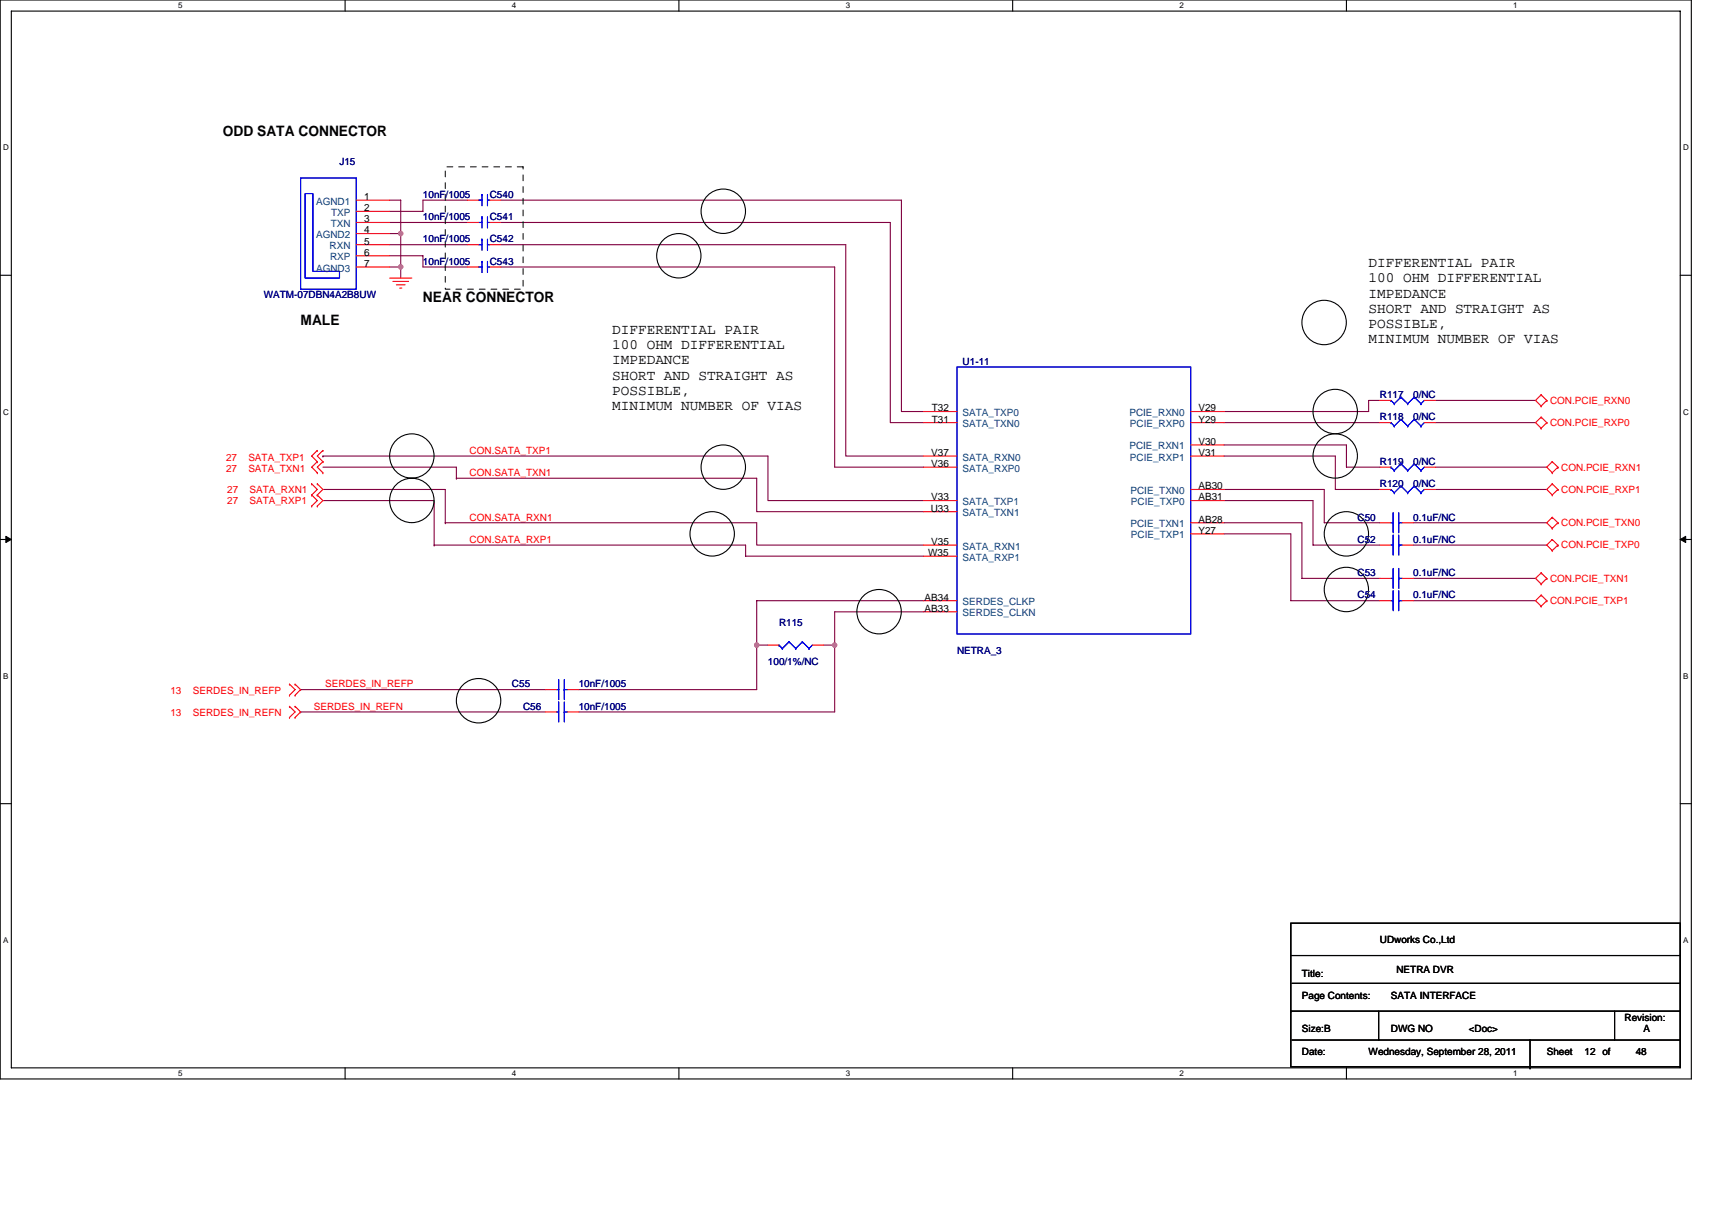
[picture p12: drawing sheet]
<svg xmlns="http://www.w3.org/2000/svg" width="297mm" height="210mm" viewBox="0 0 297 210" stroke-linecap="round" stroke-linejoin="round" font-family="sans-serif">
<path d="M0 0h293.5v187.2h-293.5zM2 1.9h289.5v183.4h-289.5z" fill="none" stroke="#000" stroke-width=".19"/>
<g fill="#fff">
<path d="M30.9 .2h.8v1.6h-.8z"/>
<path d="M30.9 185.5h.8v1.6h-.8z"/>
</g>
<path d="M59.9 0v1.9M59.9 185.3v1.9" fill="none" stroke="#000" stroke-width=".19"/>
<g fill="#fff">
<path d="M88.8 .2h.8v1.6h-.8z"/>
<path d="M88.8 185.5h.8v1.6h-.8z"/>
</g>
<path d="M117.8 0v1.9M117.8 185.3v1.9" fill="none" stroke="#000" stroke-width=".19"/>
<g fill="#fff">
<path d="M146.7 .2h.8v1.6h-.8z"/>
<path d="M146.7 185.5h.8v1.6h-.8z"/>
</g>
<path d="M175.7 0v1.9M175.7 185.3v1.9" fill="none" stroke="#000" stroke-width=".19"/>
<g fill="#fff">
<path d="M204.7 .2h.7v1.6h-.7z"/>
<path d="M204.7 185.5h.7v1.6h-.7z"/>
</g>
<path d="M233.6 0v1.9M233.6 185.3v1.9" fill="none" stroke="#000" stroke-width=".19"/>
<g fill="#fff">
<path d="M262.6 .2h.7v1.6h-.7z"/>
<path d="M262.6 185.5h.7v1.6h-.7z"/>
<path d="M.5 24.8h1v1.6h-1z"/>
<path d="M292 24.8h1v1.6h-1z"/>
<path d="M.5 70.7h1v1.5h-1z"/>
<path d="M292 70.7h1v1.5h-1z"/>
</g>
<path d="M0 47.8h2M291.5 47.8h2" fill="none" stroke="#000" stroke-width=".19"/>
<g fill="#fff">
<path d="M.5 116.5h.9v1.6h-.9z"/>
<path d="M292 116.5h.9v1.6h-.9z"/>
</g>
<path d="M0 93.6h2M291.5 93.6h2" fill="none" stroke="#000" stroke-width=".19"/>
<path d="M1 93.1l1 .5-1 .5zM291.5 93.6l1-.5v1z" fill="#000" stroke="#000" stroke-width=".17"/>
<g fill="#fff">
<path d="M.5 162.4h.9v1.5h-.9z"/>
<path d="M292 162.4h.9v1.5h-.9z"/>
</g>
<g fill="none" stroke="#000" stroke-width=".19">
<path d="M0 139.5h2M291.5 139.5h2M224 160.2h67.5v24.9h-67.5zM224 165.8h67.5M224 175.5h.1M224 175.5h67.5M224.2 170.6h67.3M239.2 175.5v5M280.1 175.5v5M224.2 180.5h67.3M265.5 185.3h.1M265.5 180.5v4.8"/>
<circle cx="125.5" cy="36.7" r="3.9"/>
<circle cx="117.8" cy="44.4" r="3.8"/>
<circle cx="229.7" cy="56" r="3.9"/>
<circle cx="71.5" cy="79.1" r="3.8"/>
<circle cx="231.7" cy="71.4" r="3.9"/>
<circle cx="231.7" cy="79.1" r="3.8"/>
<circle cx="71.5" cy="86.8" r="3.9"/>
<circle cx="123.6" cy="92.6" r="3.9"/>
<circle cx="125.5" cy="81.1" r="3.9"/>
<circle cx="233.6" cy="92.6" r="3.8"/>
<circle cx="152.5" cy="106.1" r="3.9"/>
<circle cx="233.6" cy="102.3" r="3.8"/>
<circle cx="83" cy="121.6" r="3.9"/>
</g>
<g fill="none" stroke="#800040" stroke-width=".19">
<path d="M67.6 38.6h13.5M67.6 34.7h1.9v5.8M81.1 34.7h-7.7v2h-5.8M86.9 34.7h69.5v36.7h3.8M86.9 38.6h67.6v34.7h5.7M67.6 44.4h5.8v1.9h7.7M67.6 42.5h13.5M67.6 40.5h1.9M67.6 46.3h1.9M69.5 46.3h.1M69.5 40.5h.1M69.5 40.5v7.8"/>
<path d="M86.9 42.5h59.8v36.6h13.5M86.9 46.3h57.9v34.8h15.4M56 79.1h.1M56 79.1h77.2v7.8h27M212.4 73.3h27M212.4 77.2h21.2v3.9h5.8M212.4 79.1h19.3v5.8h7.7M239.4 69.5h-1.9v1.9h-25.1M249.1 69.5h17.3M249.1 73.3h17.3M56 84.9h21.3v5.8M56 86.9h19.3v7.7"/>
<path d="M56 81.1h23.2v1.9M75.3 94.6h.1M75.3 94.6h54.1v1.9h30.8M77.3 90.7h.1M77.3 90.7h54v3.9h28.9M79.2 83h52.1v5.8h28.9M79.2 83h.1M212.4 84.9h17.4v5.8h9.6M212.4 86.9h15.4v7.7h11.6M212.4 90.7h13.5v9.7h13.5M212.4 92.6h11.6v11.6h15.4M245.2 90.7h23.2"/>
<path d="M245.2 94.6h23.2M249.1 81.1h19.3M249.1 84.9h19.3M52.2 119.7h.1M52.2 119.7h42.4M131.3 112h1.9M131.3 112v7.7h-30.9M131.3 112h.1M142.9 112h1.9M144.8 112h.1M144.8 112v11.5h-44.4M160.2 104.2h-28.9v7.8"/>
<path d="M160.2 106.2h-15.4v5.8M245.2 100.4h21.2M245.2 104.2h21.2M52.2 123.5h.1M52.2 123.5h42.4"/>
</g>
<g fill="#f0f" stroke="#f0f" stroke-width=".19">
<circle cx="144.8" cy="111.9" r=".38"/>
<circle cx="131.3" cy="111.9" r=".38"/>
<circle cx="69.5" cy="46.3" r=".38"/>
<circle cx="69.5" cy="40.5" r=".38"/>
</g>
<g fill="none" stroke="#f00" stroke-width=".19">
<path d="M61.8 38.6h5.8M61.8 34.7h5.8M61.8 36.7h5.8M81.1 38.6h1.9M81.1 34.7h1.9M85 38.6h1.9M85 34.7h1.9M61.8 42.5h5.8M61.8 46.3h5.8M61.8 44.4h5.8M61.8 40.5h5.8M67.6 48.3h3.9"/>
<path d="M68.2 48.8h2.7M68.8 49.4h1.5M69.3 50h.4M81.1 42.5h1.9M81.1 46.3h1.9M85 42.5h1.9M85 46.3h1.9M55.1 78.2h.1M55.1 78.2l-1 .9 1 1M56 78.2h.1M56 78.2l-.9 .9 .9 1M160.2 73.3h5.8"/>
<path d="M160.2 71.4h5.8M160.2 79.1h5.8M206.6 73.3h5.8M206.6 71.4h5.8M206.6 77.2h5.8M206.6 79.1h5.8M239.4 73.3h1.9M239.4 69.5h1.9M247.1 73.3h2M247.1 69.5h2M267.4 68.5h.1M267.4 70.5h.1"/>
<path d="M267.4 72.4h.1M267.4 74.3h.1M267.4 68.5l-1 1 1 1M267.4 68.5l1 1M267.4 72.4l-1 .9 1 1M267.4 72.4l1 .9M268.4 69.5h.1M268.4 73.3h.1M268.4 69.5l-1 1M268.4 73.3l-1 1M54.1 87.8h.1M54.1 85.9h.1"/>
<path d="M54.1 84h.1M54.1 85.9l1 1-1 .9M54.1 84l1 .9-1 1M55.1 85.9h.1M55.1 87.8h.1M55.1 84h.1M55.1 80.1h.1M55.1 82h.1M55.1 85.9l.9 1-.9 .9M55.1 84l.9 .9-.9 1M55.1 80.1l-1 1 1 .9M56 80.1h.1"/>
<path d="M56 82h.1M56 80.1l-.9 1 .9 .9M160.2 81.1h5.8M160.2 86.9h5.8M160.2 94.6h5.8M160.2 96.5h5.8M160.2 88.8h5.8M206.6 84.9h5.8M206.6 90.7h5.8M206.6 86.9h5.8M206.6 92.6h5.8M239.4 81.1h1.9"/>
<path d="M239.4 84.9h1.9M239.4 90.7h1.9M239.4 94.6h1.9M243.3 90.7h1.9M243.3 94.6h1.9M247.1 81.1h2M247.1 84.9h2M267.4 99.4h.1M267.4 99.4l-1 1 1 .9M267.4 99.4l1 1M269.3 80.1h.1M269.3 82h.1"/>
<path d="M269.3 84h.1M269.3 85.9h.1M269.3 89.8h.1M269.3 91.7h.1M269.3 93.6h.1M269.3 95.5h.1M269.3 80.1l-.9 1 .9 .9M269.3 80.1l1 1M269.3 84l-.9 .9 .9 1M269.3 84l1 .9M269.3 89.8l-.9 .9 .9 1M269.3 89.8l1 .9"/>
<path d="M269.3 93.6l-.9 1 .9 .9M269.3 93.6l1 1M270.3 81.1h.1M270.3 84.9h.1M270.3 90.7h.1M270.3 94.6h.1M270.3 81.1l-1 .9M270.3 84.9l-1 1M270.3 90.7l-1 1M270.3 94.6l-1 .9M50.2 118.7h.1M50.2 118.7l1 1-1 .9"/>
<path d="M51.2 118.7h.1M51.2 118.7l1 1-1 .9M94.6 119.7h2M98.5 119.7h1.9M133.2 112h2M140.9 112h2M160.2 106.2h5.8M160.2 104.2h5.8M239.4 104.2h1.9M239.4 100.4h1.9M243.3 104.2h1.9M243.3 100.4h1.9"/>
<path d="M267.4 101.3h.1M267.4 103.3h.1M267.4 105.2h.1M267.4 103.3l-1 .9 1 1M267.4 103.3l1 .9M268.4 100.4h.1M268.4 104.2h.1M268.4 100.4l-1 .9M268.4 104.2l-1 1M50.2 120.6h.1M50.2 122.6h.1M50.2 124.5h.1"/>
<path d="M50.2 122.6l1 .9-1 1M51.2 120.6h.1M51.2 122.6h.1M51.2 124.5h.1M51.2 122.6l1 .9-1 1M94.6 123.5h2M98.5 123.5h1.9"/>
</g>
<path d="M77.3 29h13.5v21.2h-13.5z" fill="none" stroke="#000" stroke-width=".17" stroke-dasharray="1 1 1 1 1 1 1 1"/>
<g fill="none" stroke="#00f" stroke-width=".19">
<path d="M52.2 30.9h9.6v19.3h-9.6zM52.9 33.6h1.4v13.5h4.6v1.2h-6zM83 38.6h.6M83 34.7h.6M83.6 37.6h.1M83.6 33.8h.1M83.6 33.8v1.9M83.6 37.6v2M84.6 38.6h.4M84.6 37.6v2M84.6 34.7h.4M84.6 33.8v1.9"/>
<path d="M83 42.5h.6M83 46.3h.6M83.6 41.5h.1M83.6 45.4h.1M83.6 41.5v1.9M83.6 45.4v1.9M84.6 42.5h.4M84.6 41.5v1.9M84.6 46.3h.4M84.6 45.4v1.9M166 63.7h40.6v46.3h-40.6zM241.3 73.3h.1"/>
<path d="M241.3 69.5h.1M241.3 73.3l.6 .6M241.3 69.5l.6 .6M241.9 73.9h.1M241.9 70.1h.1M243.1 72.8h.1M243.1 68.9h.1M243.1 72.8l1.1 1.1M243.1 72.8l-1.2 1.1M243.1 68.9l1.1 1.2M243.1 68.9l-1.2 1.2M244.2 73.9h.1"/>
<path d="M244.2 70.1h.1M245.4 72.8h.1M245.4 68.9h.1M245.4 72.8l1.1 1.1M245.4 72.8l-1.2 1.1M245.4 68.9l1.1 1.2M245.4 68.9l-1.2 1.2M246.5 73.9h.1M246.5 70.1h.1M247.1 73.3l-.6 .6M247.1 69.5l-.6 .6M241.3 81.1h.1"/>
<path d="M241.3 84.9h.1M241.3 94.6h.4M241.3 90.7h.4M241.3 81.1l.6 .6M241.3 84.9l.6 .6M241.7 92.9v3.4M241.7 89v3.5M241.7 98.6v3.5M241.9 81.7h.1M241.9 85.5h.1M242.7 92.9v3.4M242.7 94.6h.1"/>
<path d="M242.7 89v3.5M242.7 90.7h.1M242.7 98.6v3.5M242.7 94.6h.6M242.7 90.7h.6M243.1 80.5h.1M243.1 84.3h.1M243.1 80.5l1.1 1.2M243.1 80.5l-1.2 1.2M243.1 84.3l1.1 1.2M243.1 84.3l-1.2 1.2M244.2 81.7h.1"/>
<path d="M244.2 85.5h.1M245.4 80.5h.1M245.4 84.3h.1M245.4 80.5l1.1 1.2M245.4 80.5l-1.2 1.2M245.4 84.3l1.1 1.2M245.4 84.3l-1.2 1.2M246.5 81.7h.1M246.5 85.5h.1M247.1 81.1l-.6 .6M247.1 84.9l-.6 .6M96.6 119.7h.3"/>
<path d="M96.9 117.9v3.5M97.9 117.9v3.5M97.9 119.7h.1M97.9 119.7h.6M135.2 112h.1M135.2 112l.5 .5M135.7 112.5h.1M136.9 111.4h.1M136.9 111.4l1.2 1.1M136.9 111.4l-1.2 1.1M138.1 112.5h.1M139.2 111.4h.1"/>
<path d="M139.2 111.4l1.2 1.1M139.2 111.4l-1.1 1.1M140.4 112.5h.1M140.9 112l-.5 .5M241.3 104.2h.4M241.3 100.4h.4M241.7 102.5v3.5M242.7 102.5v3.5M242.7 104.2h.1M242.7 100.4h.1M242.7 104.2h.6M242.7 100.4h.6"/>
<path d="M96.6 123.5h.3M96.9 121.8v3.5M97.9 121.8v3.5M97.9 123.5h.1M97.9 123.5h.6"/>
</g>
<g font-size="2.5">
<text x="38.6" y="23.5">ODD SATA CONNECTOR</text>
<text x="237.5" y="46.4">DIFFERENTIAL PAIR</text>
<text x="73.4" y="52.5">NEAR CONNECTOR</text>
<text x="237.5" y="49">100 OHM DIFFERENTIAL</text>
<text x="237.5" y="51.6">IMPEDANCE</text>
<text x="52.2" y="56.3">MALE</text>
<text x="106.2" y="58">DIFFERENTIAL PAIR</text>
<text x="237.5" y="54.3">SHORT AND STRAIGHT AS</text>
<text x="237.5" y="56.9">POSSIBLE,</text>
<text x="237.5" y="59.6">MINIMUM NUMBER OF VIAS</text>
<text x="106.2" y="60.6">100 OHM DIFFERENTIAL</text>
<text x="106.2" y="63.2">IMPEDANCE</text>
<text x="106.2" y="65.9">SHORT AND STRAIGHT AS</text>
<text x="106.2" y="68.5">POSSIBLE,</text>
<text x="106.2" y="71.2">MINIMUM NUMBER OF VIAS</text>
</g>
<g font-size="1.7" fill="#000080">
<text x="58.9" y="28.6">J15</text>
<text x="73.4" y="34.4">10nF/1005</text>
<text x="85" y="34.4">C540</text>
<text x="73.4" y="38.2">10nF/1005</text>
<text x="85" y="38.2">C541</text>
<text x="73.4" y="42.1">10nF/1005</text>
<text x="73.4" y="45.9">10nF/1005</text>
<text x="85" y="42.1">C542</text>
<text x="85" y="45.9">C543</text>
<text x="45.8" y="51.7">WATM-07DBN4A2B8UW</text>
<text x="167" y="63.3">U1-11</text>
<text x="239.4" y="69.1">R117</text>
<text x="245.2" y="69.1">0/NC</text>
<text x="239.4" y="73">R118</text>
<text x="245.2" y="73">0/NC</text>
<text x="239.4" y="80.7">R119</text>
<text x="245.2" y="80.7">0/NC</text>
<text x="239.4" y="84.5">R120</text>
<text x="245.2" y="84.5">0/NC</text>
<text x="235.5" y="94.2">C52</text>
<text x="235.5" y="90.3">C50</text>
<text x="245.2" y="94.2">0.1uF/NC</text>
<text x="245.2" y="90.3">0.1uF/NC</text>
<text x="235.5" y="100">C53</text>
<text x="245.2" y="100">0.1uF/NC</text>
<text x="235.5" y="103.8">C54</text>
<text x="245.2" y="103.8">0.1uF/NC</text>
<text x="135.2" y="108.7">R115</text>
<text x="166" y="113.5">NETRA_3</text>
<text x="88.8" y="119.3">C55</text>
<text x="100.4" y="119.3">10nF/1005</text>
<text x="133.2" y="115.4">100/1%/NC</text>
<text x="90.8" y="123.1">C56</text>
<text x="100.4" y="123.1">10nF/1005</text>
</g>
<g font-size="1.7" fill="#004080">
<text x="54.8" y="35.5">AGND1</text>
<text x="54.8" y="41.3">AGND2</text>
<text x="57.4" y="39.4">TXN</text>
<text x="57.5" y="37.5">TXP</text>
<text x="54.8" y="47.1">AGND3</text>
<text x="57.2" y="43.2">RXN</text>
<text x="57.3" y="45.2">RXP</text>
<text x="167" y="74.1">SATA_TXN0</text>
<text x="167" y="72.2">SATA_TXP0</text>
<text x="196" y="72.2">PCIE_RXN0</text>
<text x="196" y="78">PCIE_RXN1</text>
<text x="196" y="74.1">PCIE_RXP0</text>
<text x="167" y="79.9">SATA_RXN0</text>
<text x="167" y="81.9">SATA_RXP0</text>
<text x="196" y="79.9">PCIE_RXP1</text>
<text x="167" y="89.6">SATA_TXN1</text>
<text x="167" y="87.7">SATA_TXP1</text>
<text x="196.1" y="85.7">PCIE_TXN0</text>
<text x="196.2" y="87.7">PCIE_TXP0</text>
<text x="167" y="95.4">SATA_RXN1</text>
<text x="196.1" y="91.5">PCIE_TXN1</text>
<text x="196.2" y="93.4">PCIE_TXP1</text>
<text x="167" y="97.3">SATA_RXP1</text>
<text x="167" y="107">SERDES_CLKN</text>
<text x="167" y="105">SERDES_CLKP</text>
</g>
<g font-size="1.7">
<text x="63.2" y="34.7">1</text>
<text x="63.2" y="40.5">4</text>
<text x="63.2" y="38.6">3</text>
<text x="63.2" y="36.7">2</text>
<text x="63.2" y="44.4">6</text>
<text x="63.2" y="46.3">7</text>
<text x="63.2" y="42.4">5</text>
<text x="161.7" y="71.4">T32</text>
<text x="207.9" y="71.4">V29</text>
<text x="161.7" y="73.3">T31</text>
<text x="207.9" y="77.2">V30</text>
<text x="207.9" y="73.3">Y29</text>
<text x="161.6" y="79.1">V37</text>
<text x="161.6" y="81">V36</text>
<text x="207.9" y="79.1">V31</text>
<text x="161.5" y="88.8">U33</text>
<text x="161.6" y="86.8">V33</text>
<text x="207.9" y="86.8">AB31</text>
<text x="207.9" y="84.9">AB30</text>
<text x="161.6" y="94.6">V35</text>
<text x="207.9" y="92.6">Y27</text>
<text x="207.9" y="90.7">AB28</text>
<text x="161" y="96.5">W35</text>
<text x="160.4" y="106.2">AB33</text>
<text x="160.4" y="104.2">AB34</text>
<text x="239.4" y="163.7">UDworks Co.,Ltd</text>
<text x="225.9" y="169.5">Title:</text>
<text x="225.9" y="173.4">Page Contents:</text>
<text x="241.3" y="173.4">SATA INTERFACE</text>
<text x="242.3" y="168.9">NETRA DVR</text>
<text x="225.9" y="179.1">Size:B</text>
<text x="241.3" y="179.1">DWG NO</text>
<text x="254.8" y="179.1">&lt;Doc&gt;</text>
<text x="281.9" y="177.2">Revision:</text>
<text x="285.2" y="179.1">A</text>
<text x="225.9" y="183">Date:</text>
<text x="237.5" y="183">Wednesday, September 28, 2011</text>
<text x="268.4" y="183">Sheet</text>
<text x="274.9" y="183">12 of</text>
<text x="283.8" y="183">48</text>
</g>
<g font-size="1.7" fill="#f00">
<text x="268.9" y="70.1">CON.PCIE_RXN0</text>
<text x="268.9" y="73.9">CON.PCIE_RXP0</text>
<text x="39.2" y="79.9">27</text>
<text x="39.2" y="81.9">27</text>
<text x="43.1" y="79.9">SATA_TXP1</text>
<text x="43.1" y="81.9">SATA_TXN1</text>
<text x="81.5" y="78.8">CON.SATA_TXP1</text>
<text x="81.5" y="82.6">CON.SATA_TXN1</text>
<text x="270.9" y="81.7">CON.PCIE_RXN1</text>
<text x="39.4" y="87.4">27</text>
<text x="39.4" y="85.5">27</text>
<text x="43.3" y="87.4">SATA_RXP1</text>
<text x="43.3" y="85.5">SATA_RXN1</text>
<text x="270.9" y="85.5">CON.PCIE_RXP1</text>
<text x="81.5" y="90.3">CON.SATA_RXN1</text>
<text x="81.5" y="94.2">CON.SATA_RXP1</text>
<text x="270.9" y="91.3">CON.PCIE_TXN0</text>
<text x="270.9" y="95.2">CON.PCIE_TXP0</text>
<text x="268.9" y="101">CON.PCIE_TXN1</text>
<text x="268.9" y="104.8">CON.PCIE_TXP1</text>
<text x="56.4" y="119.3">SERDES_IN_REFP</text>
<text x="29.6" y="120.5">13</text>
<text x="29.6" y="124.3">13</text>
<text x="33.4" y="120.5">SERDES_IN_REFP</text>
<text x="33.4" y="124.3">SERDES_IN_REFN</text>
<text x="54.5" y="123.2">SERDES_IN_REFN</text>
</g>
<g font-size="1.4">
<text x="30.9" y="1.5">5</text>
<text x="88.8" y="1.5">4</text>
<text x="146.7" y="1.5">3</text>
<text x="204.7" y="1.5">2</text>
<text x="262.6" y="1.5">1</text>
<text x=".5" y="26.1">D</text>
<text x="292" y="26.1">D</text>
<text x=".5" y="71.9">C</text>
<text x="292" y="71.9">C</text>
<text x=".5" y="117.8">B</text>
<text x="292" y="117.8">B</text>
<text x=".5" y="163.6">A</text>
<text x="292" y="163.6">A</text>
<text x="30.9" y="186.8">5</text>
<text x="88.8" y="186.8">4</text>
<text x="146.7" y="186.8">3</text>
<text x="204.7" y="186.8">2</text>
<text x="262.6" y="186.8">1</text>
</g>
</svg>
